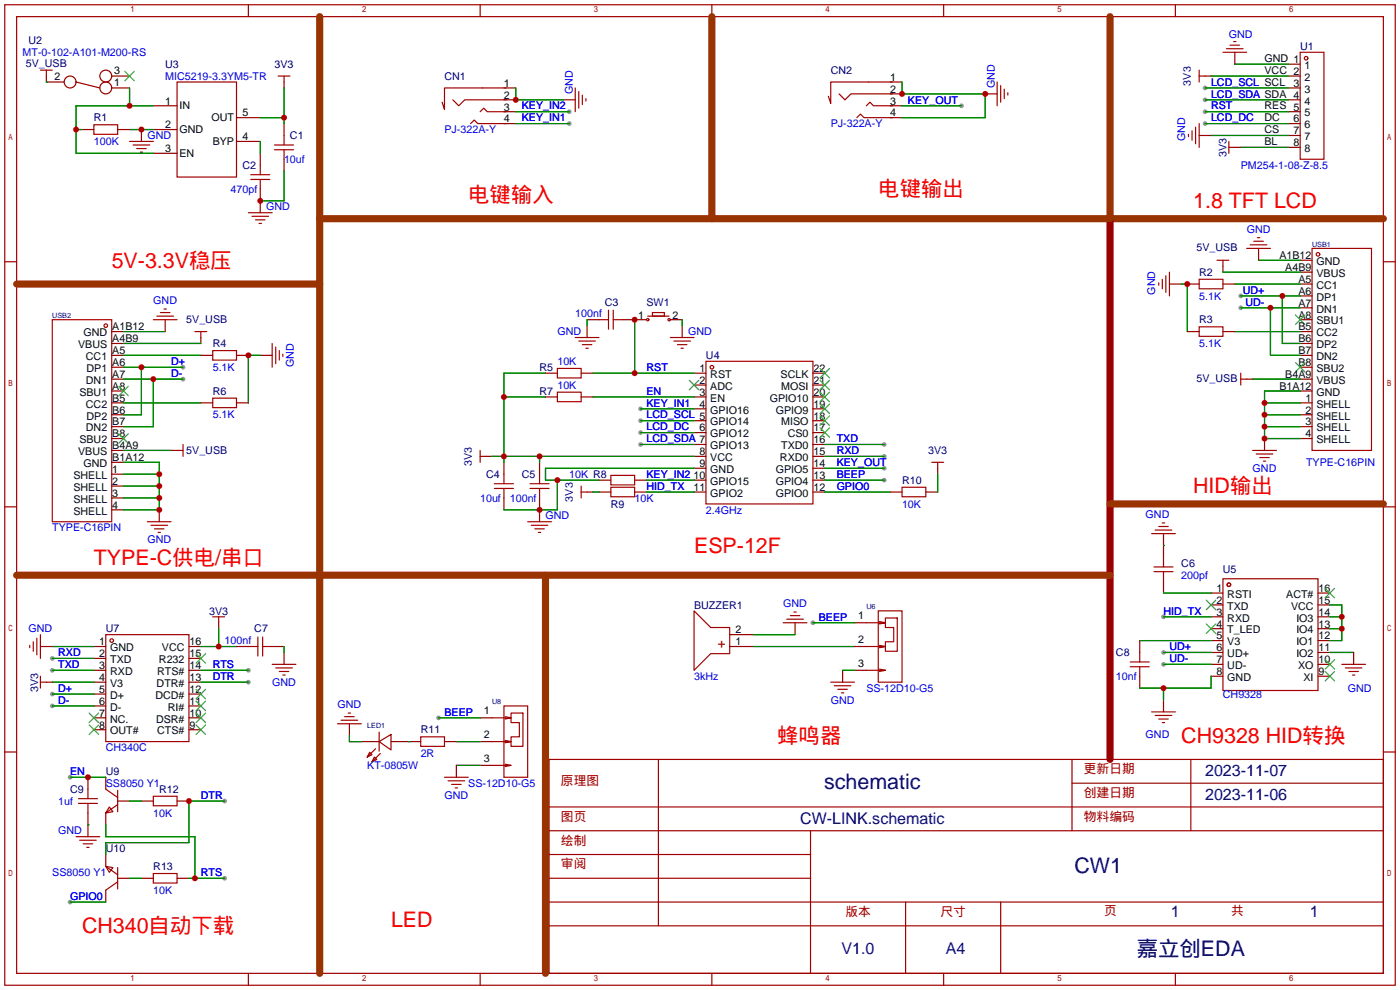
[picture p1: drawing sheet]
<svg xmlns="http://www.w3.org/2000/svg" width="299mm" height="212mm" viewBox="0 0 299 212" stroke-linecap="round" stroke-linejoin="round" font-family="sans-serif">
<g fill="#999">
<circle cx="136.9" cy="87.4" r=".51"/>
<circle cx="136.9" cy="89.9" r=".51"/>
<circle cx="136.9" cy="92.5" r=".51"/>
<circle cx="136.9" cy="95" r=".51"/>
<circle cx="189" cy="102.6" r=".51"/>
<circle cx="189" cy="97.5" r=".51"/>
<circle cx="189" cy="95" r=".51"/>
<circle cx="189" cy="100.1" r=".51"/>
<circle cx="39.1" cy="78.5" r=".51"/>
<circle cx="39.1" cy="81" r=".51"/>
<circle cx="11.2" cy="140.7" r=".51"/>
<circle cx="11.2" cy="143.3" r=".51"/>
<circle cx="11.2" cy="148.3" r=".51"/>
<circle cx="11.2" cy="150.9" r=".51"/>
<circle cx="53.1" cy="143.3" r=".51"/>
<circle cx="53.1" cy="145.8" r=".51"/>
<circle cx="48" cy="187.7" r=".51"/>
<circle cx="48" cy="171.2" r=".51"/>
<circle cx="15" cy="166.1" r=".51"/>
<circle cx="15" cy="192.8" r=".51"/>
<circle cx="257.6" cy="18.8" r=".51"/>
<circle cx="257.6" cy="21.3" r=".51"/>
<circle cx="257.6" cy="23.9" r=".51"/>
<circle cx="257.6" cy="26.4" r=".51"/>
<circle cx="248.7" cy="131.8" r=".51"/>
<circle cx="248.7" cy="139.4" r=".51"/>
<circle cx="248.7" cy="142" r=".51"/>
<circle cx="265.2" cy="63.2" r=".51"/>
<circle cx="265.2" cy="65.8" r=".51"/>
<circle cx="173.7" cy="133.1" r=".51"/>
<circle cx="93.7" cy="153.4" r=".51"/>
<circle cx="205.5" cy="22.6" r=".51"/>
<circle cx="121.7" cy="23.9" r=".51"/>
<circle cx="121.7" cy="26.4" r=".51"/>
</g>
<g fill="none" stroke="#a10000" stroke-width=".25">
<path d="M1 1h297.2v209.6h-297.2zM3.6 3.6h292.1v204.4h-292.1zM8.6 15h2.6M9.9 15v1.3M16.3 17.5l5 1.3M37.8 17.5h12.7v20.3h-12.7zM53.1 1v2.6M59.4 16.3h2.6M60.7 16.3v1.2M102.6 1v2.6M108.2 18.8h-13.2v4.6l-.5-1.6M122.9 18.8v5.1"/>
<path d="M123.7 19.6v3.5M152.1 1v2.6M190.8 17.5h-13.3v4.6l-.5-1.5M201.7 1v2.6M213.1 17.5v5.1M213.9 18.3v3.5M214.6 19.1v2M215.4 19.8v.5M251.2 1v2.6M256.3 16.3h1.3M256.3 15v2.5M261.4 11.2h5"/>
<path d="M262.1 10.4h3.6M262.9 9.7h2M263.7 8.9h.5M277.9 11.2h5.1v22.8h-5.1zM20.1 26.7h5v2h-5zM27.7 30.2h5.1M28.4 31h3.6M29.2 31.8h2M30 32.5h.5M53.6 38.4h4.1M53.6 37.3h4.1M55.6 35.3v2"/>
<path d="M55.6 38.4v2M58.7 31h4M58.7 32h4M60.7 29v2M60.7 32v2M96.8 21.3l1.2 1.3 1.3-1.3h8.9M100.6 26.4l.7-.7 .8 .7h6.1M102.6 23.9l.8-.8 .7 .8h4.1M124.5 20.3v2.1M125.2 21.1v.5M179.3 20.1l1.3 1.2 1.3-1.2h8.9M183.1 25.1l.8-.7 .8 .7h6.1"/>
<path d="M185.2 22.6l.7-.8 .8 .8h4.1M254 28.7v.5M254.8 27.9v2.1M255.5 27.2v3.5M256.3 26.4v5.1M262.6 30.2v2.6M262.6 31.5h1.3M1 55.9h2.6M53.1 45.5h5.1M53.8 46.2h3.6M54.6 47h2M55.4 47.8h.5"/>
<path d="M248.4 59.7v2M249.2 58.9v3.6M249.9 58.2v5M256.3 59.7h5.1v2h-5.1zM260.1 55.6h2.5M261.4 55.6v1.3M266.4 53.1h5.1M267.2 52.3h3.6M268 51.6h2M268.7 50.8h.5M280.4 53.1h12.7v43.2h-12.7zM295.7 55.9h2.5"/>
<path d="M11.2 68.3h12.7v43.2h-12.7zM32.8 68.3h5M33.5 67.6h3.6M34.3 66.8h2M35.1 66h.5M41.7 70.9h2.5M42.9 70.9v1.2M45.5 74.9h5v2.1h-5zM58.2 73.4v5.1M58.9 74.2v3.5M59.7 74.9v2.1M60.5 75.7v.5"/>
<path d="M119.1 78.7h5.1v2.1h-5.1zM122.9 72.1h5.1M123.7 72.9h3.6M124.5 73.7h2M125.2 74.4h.5M128 68.3h2M130 66.3v4.1M131.1 66.3v4.1M131.1 68.3h2M138.4 67.6h4.6M139.4 66.8h2.6v.8h-2.6zM143.3 72.1h5"/>
<path d="M144 72.9h3.6M144.8 73.7h2M145.5 74.4h.5M150.9 77.2h22.8v30.5h-22.8zM247.6 60.5v.5M256.3 69.8h5.1v2.1h-5.1zM265.2 79.8v2.5M37.8 96.3h1.3M39.1 95v2.5M45.5 85.1h5v2h-5zM102.6 96.3v2.5M102.6 97.5h1.3"/>
<path d="M119.1 83.8h5.1v2.1h-5.1zM199.1 98.8h2.6M200.4 98.8v1.3M265.2 81h1.2M267.7 96.3h5.1M268.5 97h3.5M269.2 97.8h2.1M270 98.6h.5M1 108.3h2.6M31.5 111.5h5.1M32.3 112.3h3.5M33 113h2.1"/>
<path d="M33.8 113.8h.5M105.7 104.4h4M105.7 103.4h4M107.7 101.3v2.1M107.7 104.4v2M112.8 111.5h5.1M113.3 104.4h4M113.3 103.4h4M113.5 112.3h3.6M114.3 113h2M115.1 113.8h.5M115.3 101.3v2.1"/>
<path d="M115.3 104.4v2M124.2 103.9v2.5M124.2 105.2h1.3M130.6 101.6h5v2h-5zM130.6 104.1h5v2.1h-5zM192.8 104.1h5.1v2.1h-5.1zM246.1 114h5.1M246.9 113.3h3.5M247.6 112.5h2.1M248.4 111.8h.5M248.7 119.1v2.1M295.7 108.3h2.5"/>
<path d="M6.3 137.9v.5M7.1 137.2v2M7.9 136.4v3.6M8.6 135.6v5.1M22.6 135.6h17.8v22.9h-17.8zM45.5 131.8h2.5M46.7 131.8v1.3M53.1 138.2h2M55.1 136.1v4.1M56.1 138.2h2.1M56.1 136.1v4.1M148.3 130.6l3.6 3.5h4.1v5.6h-4.1l-3.6 3.6z"/>
<path d="M167.4 133.1h5.1M168.1 132.3h3.6M168.9 131.6h2M169.7 130.8h.5M185.2 138.2h4l-1.2 .2M185.2 133.1h4l-1.2 .3M187.7 130.6h5.1v15.2h-5.1zM188 137.9l1.2 .3M188 132.8l1.2 .3M189.2 132.1h2.6v7.1h-2.6v-2h1.8v-3.1h-1.8zM243.6 139.4v2.1M246.6 122.2h4.1"/>
<path d="M246.6 121.2h4.1M248.7 122.2v2M261.4 123.7h20.3v23.9h-20.3zM8.6 144.5v2.6M8.6 145.8h1.3M58.2 142h5M58.9 142.7h3.6M59.7 143.5h2M60.5 144.3h.5M72.1 154.7h5.1M72.9 153.9h3.6M73.7 153.2h2"/>
<path d="M74.4 152.4h.5M81 158.5l2.6-1.5v3.3zM81 156.5v4M89.9 157.5h5.1v2h-5.1zM105.2 158.5h4l-1.3 .3M105.2 153.4h4l-1.3 .3M107.7 150.9h5.1v15.2h-5.1zM107.9 158.2l1.3 .3M107.9 153.2l1.3 .2M109.2 152.4h2.6v7.1h-2.6v-2h1.8v-3.1h-1.8zM177.5 145.8h5.1M178.3 146.6h3.6"/>
<path d="M179.1 147.3h2M179.8 148.1h.5M185.2 143.3h4l-1.2 .2M188 143l1.2 .3M241.6 142.5h4M241.6 141.5h4M243.6 142.5v2M246.1 152.1h5.1M246.9 152.9h3.5M247.6 153.7h2.1M248.4 154.4h.5M286.8 142h5"/>
<path d="M287.5 142.7h3.6M288.3 143.5h2M289.1 144.3h.5M1 160.7h2.6M16.3 178.8h5M16.8 171.7h4M16.8 170.7h4M17 179.6h3.6M18.8 168.7v2M18.8 171.7v2M22.6 168.7l2.5 1.7M23.4 172.5l.7 1-1.5 .2z"/>
<path d="M25.1 168.9v4.6M25.1 172l-2.5 1.7M32.8 170.2h5v2h-5zM79 160.8l.5 .5-1 .5zM80 161.8l.5 .5-1 .5zM80.3 160l-1.8 1.8M81.3 161l-1.8 1.8M95 166.1h5.1M95.8 166.9h3.5M96.5 167.6h2.1M97.3 168.4h.5M105.2 163.6h4l-1.3 .2"/>
<path d="M107.9 163.3l1.3 .3M117.3 162.3h178.4v45.7h-178.4zM117.3 177.5h178.4M117.3 172.5h178.4M140.7 162.3v35.6M173.2 177.5v30.5M229.1 162.3v15.2M229.1 167.4h66.6M254.5 162.3v15.2M295.7 160.7h2.5M17.8 180.3h2M18.5 181.1h.5"/>
<path d="M22.6 185.2l1.5 .2-.7 1zM22.6 185.2l2.5 1.7M25.1 185.4v4.6M25.1 188.5l-2.5 1.7M32.8 186.7h5v2h-5zM117.3 182.6h55.9M117.3 197.9h178.4M117.3 192.8h178.4M117.3 187.7h55.9M193.5 192.8v15.2M213.9 192.8v15.2M53.1 208v2.6"/>
<path d="M102.6 208v2.6M152.1 208v2.6M201.7 208v2.6M251.2 208v2.6"/>
<circle cx="279.1" cy="12.4" r=".38"/>
<circle cx="281.7" cy="54.4" r=".38"/>
<circle cx="22.6" cy="69.6" r=".38"/>
<circle cx="138.4" cy="68.3" r=".25"/>
<circle cx="143" cy="68.3" r=".25"/>
<circle cx="152.1" cy="78.5" r=".38"/>
<circle cx="23.9" cy="136.9" r=".38"/>
<circle cx="262.6" cy="125" r=".38"/>
</g>
<g fill="none" stroke="#870000" stroke-width=".25">
<path d="M9.9 16.3v1.2h3.8M23.9 16.3h3.8M23.9 18.8h3.8M60.7 17.5v1.3M107.7 18.8h2.5M190.2 17.5h2.6M257.6 16.3h1.2M263.9 11.2v2.5M275.3 13.7h2.6M275.3 16.3h2.6M275.3 18.8h2.6M17.5 27.7h2.6"/>
<path d="M25.1 27.7h2.6M30.2 27.7v2.5M32.8 22.6h5M32.8 27.7h5M32.8 32.8h5M50.5 30.2h5.1M50.5 25.1h5.1M55.6 32.8v2.5M60.7 26.4v2.6M60.7 34v2.6M107.7 21.3h2.5M107.7 23.9h2.5"/>
<path d="M107.7 26.4h2.5M120.4 21.3h2.5M190.2 22.6h2.6M190.2 25.1h2.6M190.2 20.1h2.6M210.6 20.1h2.5M256.3 29h2.5M263.9 31.5h1.3M275.3 21.3h2.6M275.3 23.9h2.6M275.3 26.4h2.6M275.3 29h2.6"/>
<path d="M275.3 31.5h2.6M55.6 40.4v5.1M261.4 56.9v1.3M269 53.1v2.5M277.9 55.6h2.5M277.9 58.2h2.5M23.9 70.9h2.5M23.9 73.4h2.5M23.9 75.9h2.5M23.9 78.5h2.5M35.3 68.3v2.6M42.9 75.9h2.6"/>
<path d="M42.9 72.1v1.3M50.5 75.9h2.6M55.6 75.9h2.6M116.6 79.8h2.5M124.2 79.8h2.5M125.5 68.3h2.5M125.5 69.6v2.5M133.1 68.3h5.1M143.3 68.3h2.5M145.8 69.6v2.5M148.3 79.8h2.6M173.7 79.8h2.6"/>
<path d="M249.9 60.7h2.6M253.7 70.9h2.6M253.7 60.7h2.6M261.4 70.9h2.5M261.4 60.7h2.5M277.9 68.3h2.5M277.9 70.9h2.5M277.9 73.4h2.5M277.9 75.9h2.5M277.9 78.5h2.5M277.9 60.7h2.5M277.9 63.2h2.5"/>
<path d="M277.9 65.8h2.5M23.9 81h2.5M23.9 83.6h2.5M23.9 86.1h2.5M23.9 88.6h2.5M23.9 91.2h2.5M23.9 93.7h2.5M23.9 96.3h2.5M23.9 98.8h2.5M36.6 96.3h1.2M42.9 86.1h2.6M50.5 86.1h2.6"/>
<path d="M103.9 97.5h1.3M107.7 98.8v2.5M115.3 98.8v2.5M116.6 84.8h2.5M124.2 84.8h2.5M148.3 82.3h2.6M148.3 84.8h2.6M148.3 87.4h2.6M148.3 89.9h2.6M148.3 92.5h2.6M148.3 95h2.6M148.3 97.5h2.6"/>
<path d="M173.7 82.3h2.6M173.7 84.8h2.6M173.7 87.4h2.6M173.7 89.9h2.6M173.7 92.5h2.6M173.7 95h2.6M173.7 97.5h2.6M266.4 81h1.3M270.3 93.7v2.6M277.9 81h2.5M277.9 83.6h2.5M277.9 86.1h2.5"/>
<path d="M277.9 88.6h2.5M277.9 91.2h2.5M277.9 93.7h2.5M23.9 101.3h2.5M23.9 103.9h2.5M23.9 106.4h2.5M23.9 109h2.5M34 109v2.5M107.7 106.4v2.6M115.3 106.4v5.1M125.5 105.2h1.2M128 102.6h2.6"/>
<path d="M128 105.2h2.6M135.6 102.6h2.6M135.6 105.2h2.6M148.3 100.1h2.6M148.3 102.6h2.6M148.3 105.2h2.6M173.7 100.1h2.6M173.7 102.6h2.6M173.7 105.2h2.6M190.2 105.2h2.6M197.9 105.2h2.5M200.4 100.1v1.2"/>
<path d="M248.7 114v5.1M8.6 138.2h2.6M20.1 138.2h2.5M40.4 138.2h2.5M46.7 133.1v1.3M50.5 138.2h2.6M58.2 138.2h2.5M60.7 139.4v2.6M156 138.2h5M156 135.6h5M169.9 133.1v2.5M182.6 138.2h2.6"/>
<path d="M182.6 133.1h2.6M243.6 136.9v2.5M248.7 124.2v2.5M258.8 126.7h2.6M258.8 129.3h2.6M258.8 131.8h2.6M258.8 134.4h2.6M258.8 136.9h2.6M258.8 139.4h2.6M281.7 126.7h2.5M281.7 129.3h2.5M281.7 131.8h2.5"/>
<path d="M281.7 134.4h2.5M281.7 136.9h2.5M281.7 139.4h2.5M289.3 139.4v2.6M9.9 145.8h1.3M20.1 140.7h2.5M20.1 143.3h2.5M20.1 145.8h2.5M20.1 148.3h2.5M20.1 150.9h2.5M20.1 153.4h2.5M20.1 156h2.5"/>
<path d="M40.4 140.7h2.5M40.4 143.3h2.5M40.4 145.8h2.5M40.4 148.3h2.5M40.4 150.9h2.5M40.4 153.4h2.5M40.4 156h2.5M74.7 154.7v2.5M77.2 158.5h3.8M83.6 158.5h6.3M95 158.5h2.5M102.6 153.4h2.6"/>
<path d="M102.6 158.5h2.6M180.1 143.3v2.5M182.6 143.3h2.6M243.6 144.5v2.6M248.7 149.6v2.5M258.8 142h2.6M258.8 144.5h2.6M281.7 142h2.5M281.7 144.5h2.5M18.8 166.1v2.6M18.8 173.7v5.1M22.6 166.1v2.6"/>
<path d="M22.6 173.7v2.6M25.1 171.2h2.6M30.2 171.2h2.6M37.8 171.2h2.6M97.5 163.6v2.5M102.6 163.6h2.6M22.6 182.6v2.6M22.6 190.2v2.6M25.1 187.7h2.6M30.2 187.7h2.6M37.8 187.7h2.6"/>
<circle cx="15" cy="17.5" r="1.27"/>
<circle cx="22.6" cy="18.8" r="1.27"/>
<circle cx="22.6" cy="16.3" r="1.27"/>
</g>
<g fill="none" stroke="#3c3" stroke-width=".25">
<path d="M26.7 15.2l2 2.1M28.7 15.2l-2 2.1M175.3 78.7l2 2.1M177.3 78.7l-2 2.1M276.9 67.3l2 2M276.9 77.5l2 2M278.9 67.3l-2 2M278.9 77.5l-2 2M25.4 82.5l2 2.1M25.4 92.7l2 2M27.4 82.5l-2 2.1M27.4 92.7l-2 2"/>
<path d="M147.3 81.3l2.1 2M149.4 81.3l-2.1 2M175.3 91.4l2 2.1M175.3 88.9l2 2M175.3 86.4l2 2M175.3 83.8l2 2.1M175.3 81.3l2 2M177.3 91.4l-2 2.1M177.3 88.9l-2 2M177.3 86.4l-2 2M177.3 83.8l-2 2.1M177.3 81.3l-2 2"/>
<path d="M41.9 139.7l2 2M43.9 139.7l-2 2M257.8 128.3l2 2M257.8 133.4l2 2M259.8 128.3l-2 2M259.8 133.4l-2 2M283.2 125.7l2 2.1M285.2 125.7l-2 2.1M19 152.4l2.1 2M19 154.9l2.1 2.1M21.1 152.4l-2.1 2M21.1 154.9l-2.1 2.1"/>
<path d="M41.9 154.9l2 2.1M41.9 152.4l2 2M41.9 149.9l2 2M41.9 147.3l2 2.1M43.9 154.9l-2 2.1M43.9 152.4l-2 2M43.9 149.9l-2 2M43.9 147.3l-2 2.1M283.2 143.5l2 2M283.2 141l2 2M285.2 143.5l-2 2M285.2 141l-2 2"/>
</g>
<g fill="none" stroke="#008700" stroke-width=".25">
<path d="M9.9 17.5h.1M27.7 18.8v3.8M60.7 18.8v7.6M110.2 18.8v2.5h10.2M192.8 17.5v2.6h17.8v5h-17.8M257.6 18.8h17.7M258.8 16.3h16.5M263.9 13.7h11.4M16.3 27.7h1.2M27.7 27.7h5.1M32.8 22.6h-16.5v10.2h16.5M55.6 25.1h5.1"/>
<path d="M55.6 30.2v2.6M60.7 36.6v6.3h-5.1M110.2 23.9h11.5M110.2 26.4h11.5M192.8 22.6h12.7M257.6 21.3h17.7M257.6 23.9h17.7M257.6 26.4h17.7M258.8 29h16.5M265.2 31.5h10.1M261.4 58.2h16.5M269 55.6h8.9"/>
<path d="M26.4 70.9h8.9M26.4 73.4h16.5M26.4 75.9h16.5M26.4 78.5h12.7M30.2 78.5v10.1h-3.8M55.6 75.9h-2.5v10.2M116.6 79.8h-8.9v19M125.5 68.3v1.3M126.7 79.8h21.6M135.6 68.3v11.5M145.8 68.3v1.3M252.5 60.7h1.2v10.2"/>
<path d="M263.9 70.9h14M263.9 60.7h14M265.2 63.2h12.7M265.2 65.8h12.7M271.5 65.8v10.1h6.4M274.1 63.2v10.2h3.8M26.4 98.8h7.6v10.2h-7.6M26.4 96.3h10.2M26.4 81h12.7M26.4 86.1h16.5M32.8 81v10.2h-6.4M105.2 97.5h43.1"/>
<path d="M107.7 84.8h8.9M115.3 97.5v1.3M126.7 84.8h21.6M136.9 87.4h11.4M136.9 89.9h11.4M136.9 92.5h11.4M136.9 95h11.4M176.3 97.5h12.7M176.3 95h12.7M267.7 81h10.2M270.3 88.6h7.6M270.3 91.2h7.6"/>
<path d="M270.3 86.1h7.6M277.9 83.6h-7.6v10.1h7.6M26.4 106.4h7.6M26.4 101.3h7.6M26.4 103.9h7.6M119.1 102.6v6.4h-11.4M126.7 105.2h1.3M138.2 102.6h10.1M138.2 105.2h10.1M148.3 100.1h-31.7v2.5h11.4M176.3 102.6h12.7M176.3 105.2h13.9"/>
<path d="M176.3 100.1h12.7M200.4 101.3v3.9M248.7 116.6h.1M11.2 138.2h8.9M42.9 138.2h7.6M46.7 134.4v3.8M60.7 138.2v1.2M161 138.2h21.6M161 135.6h8.9M173.7 133.1h8.9M243.6 136.9h15.2M248.7 126.7h10.1"/>
<path d="M248.7 131.8h10.1M248.7 139.4h10.1M284.2 131.8h2.6M284.2 129.3h2.6v7.6h-2.6M284.2 139.4h5.1M284.2 134.4h2.6M11.2 140.7h8.9M11.2 143.3h8.9M11.2 145.8h8.9M11.2 148.3h8.9M11.2 150.9h8.9M42.9 143.3h10.2"/>
<path d="M42.9 145.8h10.2M74.7 157.2v1.3h2.5M87.4 158.5h.1M93.7 153.4h8.9M97.5 158.5h5.1M180.1 143.3h2.5M248.7 142h10.1M248.7 147.1v2.5M258.8 144.5v2.6h-15.2M15 166.1h7.6M18.8 176.3h.1M22.6 176.3v2.5h19.1v8.9"/>
<path d="M27.7 171.2h2.5M48 171.2h-7.6v8.9h-17.8v2.5M97.5 163.6h5.1M15 192.8h7.6M27.7 187.7h2.5M40.4 187.7h7.6"/>
</g>
<path d="M68.3 3.6v204.4M152.1 3.6v43.1M237.2 3.6v43.1h58.5M68.3 46.7h168.9M3.6 60.7h64.7M237.2 107.7h58.5M3.6 122.9h233.6M116.6 122.9v85.1" fill="none" stroke="#930" stroke-width="1.5"/>
<path d="M237.2 46.7v115.6" fill="none" stroke="#900" stroke-width="1.5"/>
<g fill="#c00">
<circle cx="115.3" cy="97.5" r=".63"/>
<circle cx="107.7" cy="97.5" r=".63"/>
<circle cx="107.7" cy="84.8" r=".63"/>
<circle cx="135.6" cy="79.8" r=".63"/>
<circle cx="135.6" cy="68.3" r=".63"/>
<circle cx="119.1" cy="102.6" r=".63"/>
<circle cx="115.3" cy="109" r=".63"/>
<circle cx="30.2" cy="27.7" r=".63"/>
<circle cx="60.7" cy="25.1" r=".63"/>
<circle cx="55.6" cy="42.9" r=".63"/>
<circle cx="34" cy="109" r=".63"/>
<circle cx="34" cy="106.4" r=".63"/>
<circle cx="34" cy="103.9" r=".63"/>
<circle cx="34" cy="101.3" r=".63"/>
<circle cx="53.1" cy="75.9" r=".63"/>
<circle cx="30.2" cy="78.5" r=".63"/>
<circle cx="32.8" cy="81" r=".63"/>
<circle cx="46.7" cy="138.2" r=".63"/>
<circle cx="41.7" cy="187.7" r=".63"/>
<circle cx="40.4" cy="171.2" r=".63"/>
<circle cx="18.8" cy="166.1" r=".63"/>
<circle cx="248.7" cy="147.1" r=".63"/>
<circle cx="286.8" cy="131.8" r=".63"/>
<circle cx="286.8" cy="134.4" r=".63"/>
<circle cx="270.3" cy="93.7" r=".63"/>
<circle cx="270.3" cy="91.2" r=".63"/>
<circle cx="270.3" cy="88.6" r=".63"/>
<circle cx="270.3" cy="86.1" r=".63"/>
<circle cx="253.7" cy="60.7" r=".63"/>
<circle cx="274.1" cy="63.2" r=".63"/>
<circle cx="271.5" cy="65.8" r=".63"/>
<circle cx="27.7" cy="22.6" r=".63"/>
<circle cx="16.3" cy="27.7" r=".63"/>
<circle cx="110.2" cy="21.3" r=".63"/>
<circle cx="210.6" cy="20.1" r=".63"/>
<circle cx="192.8" cy="20.1" r=".63"/>
</g>
<g font-size="4.6" fill="#f00">
<text x="187.7" y="42">电键输出</text>
<text x="100.1" y="43.2">电键输入</text>
<text x="255" y="44.5">1.8 TFT LCD</text>
<text x="23.9" y="57.2">5V-3.3V稳压</text>
<text x="255" y="105.5">HID输出</text>
<text x="148.3" y="118.2">ESP-12F</text>
<text x="20.1" y="120.7">TYPE-C供电/串口</text>
<text x="166.1" y="158.8">蜂鸣器</text>
<text x="252.5" y="158.8">CH9328 HID转换</text>
<text x="17.5" y="199.4">CH340自动下载</text>
<text x="83.6" y="198.2">LED</text>
</g>
<g font-size="4.6" fill="#000080">
<text x="176.1" y="168.7">schematic</text>
<text x="229.6" y="186.5">CW1</text>
<text x="242.9" y="204.3">嘉立创EDA</text>
</g>
<g font-size="3.4" fill="#000080">
<text x="257.6" y="165.8">2023-11-07</text>
<text x="257.6" y="170.9">2023-11-06</text>
<text x="171" y="176">CW-LINK.schematic</text>
<text x="250.3" y="196.1">1</text>
<text x="280" y="196.1">1</text>
<text x="179.9" y="203.9">V1.0</text>
<text x="202.1" y="203.9">A4</text>
</g>
<text font-size="2.9" fill="#a00000" x="153.4" y="138.6">+</text>
<g font-size="2.7" fill="#a00000">
<text x="119.9" y="167.8">原理图</text>
<text x="231.6" y="165.3">更新日期</text>
<text x="231.6" y="170.3">创建日期</text>
<text x="119.9" y="175.4">图页</text>
<text x="231.6" y="175.4">物料编码</text>
<text x="119.9" y="185.6">审阅</text>
<text x="119.9" y="180.5">绘制</text>
<text x="180.7" y="195.7">版本</text>
<text x="201" y="195.7">尺寸</text>
<text x="236" y="195.5">页</text>
<text x="263.1" y="195.5">共</text>
</g>
<g font-size="2.3" fill="#00f">
<text x="4.8" y="12">MT-0-102-A101-M200-RS</text>
<text x="262.6" y="8.2">GND</text>
<text x="35.3" y="17">MIC5219-3.3YM5-TR</text>
<text x="111.5" y="23.4">KEY_IN2</text>
<text x="122.5" y="20.1" transform="rotate(-90 122.5 20.1)">GND</text>
<text x="194.1" y="22.1">KEY_OUT</text>
<text x="212.6" y="18.8" transform="rotate(-90 212.6 18.8)">GND</text>
<text x="258.8" y="18.3">LCD_SCL SCL</text>
<text x="258.8" y="20.9">LCD_SDA SDA 4</text>
<text x="258.8" y="23.4">RST</text>
<text x="31.5" y="29.7">GND</text>
<text x="95" y="28.5">PJ-322A-Y</text>
<text x="111.5" y="25.9">KEY_IN1</text>
<text x="177.5" y="27.2">PJ-322A-Y</text>
<text x="258.8" y="25.9">LCD_DC</text>
<text x="20.1" y="31">100K</text>
<text x="60.7" y="34.8">10uf</text>
<text x="253.3" y="30.2" transform="rotate(-90 253.3 30.2)">GND</text>
<text x="49.3" y="41.2">470pf</text>
<text x="265.2" y="36.1">PM254-1-08-Z-8.5</text>
<text x="56.9" y="45">GND</text>
<text x="266.4" y="49.8">GND</text>
<text x="32.8" y="65.1">GND</text>
<text x="246.9" y="63" transform="rotate(-90 246.9 63)">GND</text>
<text x="256.3" y="64">5.1K</text>
<text x="265.6" y="62.8">UD+</text>
<text x="266.2" y="65.3">UD-</text>
<text x="119.1" y="71.7">GND</text>
<text x="122.9" y="67.8">100nf</text>
<text x="147.1" y="71.7">GND</text>
<text x="256.3" y="74.2">5.1K</text>
<text x="36.6" y="78">D+</text>
<text x="36.6" y="80.5">D-</text>
<text x="45.5" y="79.3">5.1K</text>
<text x="62.8" y="78.5" transform="rotate(-90 62.8 78.5)">GND</text>
<text x="119.1" y="78">10K</text>
<text x="119.1" y="83.1">10K</text>
<text x="138.2" y="79.3">RST</text>
<text x="45.5" y="89.4">5.1K</text>
<text x="138.2" y="84.4">EN</text>
<text x="138.2" y="86.9">KEY_IN1</text>
<text x="138.2" y="89.4">LCD_SCL 5</text>
<text x="138.2" y="92">LCD_DC</text>
<text x="138.2" y="94.5">LCD_SDA 7</text>
<text x="178.8" y="94.5">TXD</text>
<text x="178.8" y="97.1">RXD</text>
<text x="178.8" y="99.6">KEY_OUT</text>
<text x="267.7" y="100.9">GND</text>
<text x="279.1" y="99.6">TYPE-C16PIN</text>
<text x="102.6" y="107.2">10uf</text>
<text x="109" y="107.2">100nf</text>
<text x="121.7" y="102.1">10K R8</text>
<text x="135.6" y="107.2">10K</text>
<text x="138.2" y="102.1">KEY_IN2</text>
<text x="138.2" y="104.7">HID_TX</text>
<text x="178.8" y="102.1">BEEP</text>
<text x="178.8" y="104.7">GPIO0</text>
<text x="11.2" y="113.6">TYPE-C16PIN</text>
<text x="116.6" y="111">GND</text>
<text x="150.9" y="109.8">2.4GHz</text>
<text x="192.8" y="108.5">10K</text>
<text x="244.9" y="110.8">GND</text>
<text x="31.5" y="116.1">GND</text>
<text x="252.5" y="123.7">200pf</text>
<text x="167.4" y="129.8">GND</text>
<text x="248.7" y="131.3">HID_TX</text>
<text x="6.1" y="135.2">GND</text>
<text x="48" y="137.7">100nf</text>
<text x="175" y="132.6">BEEP</text>
<text x="12.4" y="140.2">RXD</text>
<text x="12.4" y="142.8">TXD</text>
<text x="45.5" y="142.8">RTS</text>
<text x="249.9" y="139">UD+</text>
<text x="249.9" y="141.5">UD-</text>
<text x="12.4" y="147.9">D+</text>
<text x="45.5" y="145.3">DTR</text>
<text x="58.2" y="146.6">GND</text>
<text x="148.3" y="145.3">3kHz</text>
<text x="185.2" y="147.9">SS-12D10-G5</text>
<text x="238.5" y="145.3">10nf</text>
<text x="261.4" y="149.1">CH9328</text>
<text x="288" y="147.9">GND</text>
<text x="12.4" y="150.4">D-</text>
<text x="72.1" y="151.4">GND</text>
<text x="95" y="152.9">BEEP</text>
<text x="177.5" y="150.4">GND</text>
<text x="22.6" y="160.6">CH340C</text>
<text x="89.9" y="161.8">2R</text>
<text x="244.9" y="157.8">GND</text>
<text x="15" y="165.6">EN</text>
<text x="78.5" y="164.4">KT-0805W</text>
<text x="12.4" y="172">1uf</text>
<text x="22.6" y="168.2">SS8050 Y1</text>
<text x="42.9" y="170.7">DTR</text>
<text x="95" y="170.7">GND</text>
<text x="100.1" y="168.2">SS-12D10-G5</text>
<text x="12.4" y="178.3">GND</text>
<text x="32.8" y="174.5">10K</text>
<text x="11.2" y="187.2">SS8050 Y1</text>
<text x="32.8" y="191">10K</text>
<text x="42.9" y="187.2">RTS</text>
<text x="15" y="192.3">GPIO0</text>
</g>
<g font-size="2.3" fill="#000080">
<text x="6.1" y="9.4">U2</text>
<text x="277.9" y="10.7">U1</text>
<text x="5.5" y="14.4">5V_USB</text>
<text x="35.3" y="14.5">U3</text>
<text x="58.7" y="14.5">3V3</text>
<text x="95" y="17">CN1</text>
<text x="177.5" y="15.8">CN2</text>
<text x="254.5" y="18.3" transform="rotate(-90 254.5 18.3)">3V3</text>
<text x="20.1" y="25.9">R1</text>
<text x="62" y="29.7">C1</text>
<text x="262.2" y="33.5" transform="rotate(-90 262.2 33.5)">3V3</text>
<text x="51.8" y="36.1">C2</text>
<text x="255.7" y="53.7">5V_USB</text>
<text x="256.3" y="59">R2</text>
<text x="129.3" y="65.3">C3</text>
<text x="138.2" y="65.3">SW1</text>
<text x="39.8" y="69">5V_USB</text>
<text x="256.3" y="69.1">R3</text>
<text x="45.5" y="74.2">R4</text>
<text x="150.9" y="76.7">U4</text>
<text x="115.3" y="79.3">R5</text>
<text x="255.7" y="81.7">5V_USB</text>
<text x="45.5" y="84.4">R6</text>
<text x="115.3" y="84.4">R7</text>
<text x="39.8" y="96.9">5V_USB</text>
<text x="100.9" y="99.6" transform="rotate(-90 100.9 99.6)">3V3</text>
<text x="198.4" y="97.1">3V3</text>
<text x="103.9" y="102.1">C4</text>
<text x="111.5" y="102.1">C5</text>
<text x="122.5" y="107.2" transform="rotate(-90 122.5 107.2)">3V3</text>
<text x="192.8" y="103.4">R10</text>
<text x="130.6" y="108.5">R9</text>
<text x="252.5" y="121.2">C6</text>
<text x="261.4" y="122.5">U5</text>
<text x="44.7" y="131.3">3V3</text>
<text x="148.3" y="130.1">BUZZER1</text>
<text x="22.6" y="135.2">U7</text>
<text x="54.4" y="135.2">C7</text>
<text x="238.5" y="140.2">C8</text>
<text x="8.2" y="147.8" transform="rotate(-90 8.2 147.8)">3V3</text>
<text x="89.9" y="156.7">R11</text>
<text x="22.6" y="165.6">U9</text>
<text x="15" y="169.4">C9</text>
<text x="34" y="169.4">R12</text>
<text x="22.6" y="182.1">U10</text>
<text x="32.8" y="186">R13</text>
</g>
<g font-size="2.3">
<text x="11.7" y="17.2">2</text>
<text x="24.4" y="15.9">3</text>
<text x="190.2" y="17.3">1</text>
<text x="270.3" y="13.2">GND 1</text>
<text x="270.3" y="15.8">VCC 2</text>
<text x="278.8" y="14.7">1</text>
<text x="278.8" y="17.3">2</text>
<text x="24.4" y="18.4">1</text>
<text x="35.3" y="22.4">1</text>
<text x="38.4" y="23.4">IN</text>
<text x="107.7" y="18.5">1</text>
<text x="107.7" y="21.1">2</text>
<text x="107.7" y="23.6">3</text>
<text x="190.2" y="19.8">2</text>
<text x="190.2" y="22.4">3</text>
<text x="270.3" y="23.4">RES 5</text>
<text x="276.5" y="18.5">3</text>
<text x="278.8" y="19.8">3</text>
<text x="278.8" y="22.4">4</text>
<text x="35.3" y="27.4">2</text>
<text x="38.4" y="28.5">GND</text>
<text x="45.2" y="25.9">OUT</text>
<text x="51.8" y="30">4</text>
<text x="51.8" y="24.9">5</text>
<text x="107.7" y="26.2">4</text>
<text x="190.2" y="24.9">4</text>
<text x="270.3" y="25.9">DC</text>
<text x="270.3" y="28.5">CS</text>
<text x="276.5" y="26.2">6</text>
<text x="276.5" y="28.7">7</text>
<text x="278.8" y="24.9">5</text>
<text x="278.8" y="27.4">6</text>
<text x="278.8" y="30">7</text>
<text x="35.3" y="32.5">3</text>
<text x="38.4" y="33.5">EN</text>
<text x="45.5" y="31">BYP</text>
<text x="270.3" y="31">BL</text>
<text x="276.5" y="31.2">8</text>
<text x="278.8" y="32.5">8</text>
<text x="273.4" y="55.4">A1B12</text>
<text x="274.7" y="57.9">A4B9</text>
<text x="281.4" y="56.6">GND</text>
<text x="281.4" y="59.2">VBUS</text>
<text x="277.5" y="60.5">A5</text>
<text x="277.5" y="63">A6</text>
<text x="277.5" y="65.5">A7</text>
<text x="281.4" y="61.7">CC1</text>
<text x="281.4" y="64.3">DP1</text>
<text x="17.9" y="71.9">GND</text>
<text x="24" y="70.6">A1B12</text>
<text x="136.4" y="68.1">1</text>
<text x="143.8" y="68.1">2</text>
<text x="277.5" y="68.1">A8</text>
<text x="277.5" y="70.6">B5</text>
<text x="281.4" y="66.8">DN1</text>
<text x="281.4" y="69.3">SBU1</text>
<text x="281.4" y="71.9">CC2</text>
<text x="16.7" y="74.4">VBUS</text>
<text x="18.4" y="77">CC1</text>
<text x="24" y="73.2">A4B9</text>
<text x="24" y="75.7">A5</text>
<text x="277.5" y="73.2">B6</text>
<text x="277.5" y="75.7">B7</text>
<text x="281.4" y="74.4">DP2</text>
<text x="281.4" y="77">DN2</text>
<text x="18.4" y="82">DN1</text>
<text x="18.5" y="79.5">DP1</text>
<text x="24" y="78.2">A6</text>
<text x="24" y="80.8">A7</text>
<text x="24" y="83.3">A8</text>
<text x="149.5" y="79.5">1</text>
<text x="149.5" y="82">2</text>
<text x="151.8" y="80.8">RST</text>
<text x="151.8" y="83.3">ADC</text>
<text x="166.8" y="80.8">SCLK</text>
<text x="166.9" y="83.3">MOSI</text>
<text x="173.9" y="82">21</text>
<text x="173.9" y="79.5">22</text>
<text x="273.4" y="83.3">B1A12</text>
<text x="274.7" y="80.8">B4A9</text>
<text x="277.5" y="78.2">B8</text>
<text x="281.4" y="79.5">SBU2</text>
<text x="281.4" y="82">VBUS</text>
<text x="17" y="84.6">SBU1</text>
<text x="18.4" y="87.1">CC2</text>
<text x="18.5" y="89.7">DP2</text>
<text x="24" y="85.9">B5</text>
<text x="24" y="88.4">B6</text>
<text x="149.5" y="84.6">3</text>
<text x="149.5" y="87.1">4</text>
<text x="151.8" y="85.9">EN</text>
<text x="151.8" y="88.4">GPIO16</text>
<text x="164.5" y="85.9">GPIO10</text>
<text x="165.8" y="88.4">GPIO9</text>
<text x="173.9" y="89.7">18</text>
<text x="173.9" y="87.1">19</text>
<text x="173.9" y="84.6">20</text>
<text x="279" y="85.9">1</text>
<text x="279" y="88.4">2</text>
<text x="281.4" y="84.6">GND</text>
<text x="281.4" y="87.1">SHELL</text>
<text x="281.4" y="89.7">SHELL</text>
<text x="17" y="94.7">SBU2</text>
<text x="18.4" y="92.2">DN2</text>
<text x="24" y="90.9">B7</text>
<text x="24" y="93.5">B8</text>
<text x="149.5" y="92.2">6</text>
<text x="151.8" y="90.9">GPIO14</text>
<text x="151.8" y="93.5">GPIO12</text>
<text x="166.9" y="90.9">MISO</text>
<text x="168.3" y="93.5">CS0</text>
<text x="173.9" y="94.7">16</text>
<text x="173.9" y="92.2">17</text>
<text x="279" y="90.9">3</text>
<text x="279" y="93.5">4</text>
<text x="281.4" y="92.2">SHELL</text>
<text x="281.4" y="94.7">SHELL</text>
<text x="16.7" y="97.3">VBUS</text>
<text x="17.9" y="99.8">GND</text>
<text x="24" y="96">B4A9</text>
<text x="24" y="98.6">B1A12</text>
<text x="24" y="101.1">1</text>
<text x="149.5" y="97.3">8</text>
<text x="149.5" y="99.8">9</text>
<text x="151.8" y="96">GPIO13</text>
<text x="151.8" y="98.6">VCC</text>
<text x="151.8" y="101.1">GND</text>
<text x="165.8" y="101.1">GPIO5</text>
<text x="166.7" y="98.6">RXD0</text>
<text x="166.9" y="96">TXD0</text>
<text x="173.9" y="99.8">14</text>
<text x="173.9" y="97.3">15</text>
<text x="15.7" y="102.4">SHELL</text>
<text x="15.7" y="104.9">SHELL</text>
<text x="15.7" y="107.4">SHELL</text>
<text x="24" y="103.6">2</text>
<text x="24" y="106.2">3</text>
<text x="148.2" y="102.4">10</text>
<text x="148.2" y="104.9">11</text>
<text x="151.8" y="103.6">GPIO15</text>
<text x="151.8" y="106.2">GPIO2</text>
<text x="165.8" y="106.2">GPIO0</text>
<text x="165.8" y="103.6">GPIO4</text>
<text x="173.9" y="104.9">12</text>
<text x="173.9" y="102.4">13</text>
<text x="15.7" y="110">SHELL</text>
<text x="24" y="108.7">4</text>
<text x="260" y="126.5">1</text>
<text x="260" y="129">2</text>
<text x="260" y="131.6">3</text>
<text x="262.3" y="127.8">RSTI</text>
<text x="262.3" y="130.3">TXD</text>
<text x="274.9" y="127.8">ACT#</text>
<text x="275.9" y="130.3">VCC</text>
<text x="281.8" y="131.6">14</text>
<text x="281.8" y="129">15</text>
<text x="281.8" y="126.5">16</text>
<text x="21.2" y="137.9">1</text>
<text x="40.5" y="137.9">16</text>
<text x="157.2" y="137.9">1</text>
<text x="157.2" y="135.4">2</text>
<text x="183.4" y="137.4">2</text>
<text x="183.4" y="132.4">1</text>
<text x="260" y="134.1">4</text>
<text x="260" y="136.7">5</text>
<text x="262.3" y="132.8">RXD</text>
<text x="262.3" y="135.4">T_LED</text>
<text x="262.3" y="137.9">V3</text>
<text x="277.1" y="137.9">IO1</text>
<text x="277.1" y="135.4">IO4</text>
<text x="277.1" y="132.8">IO3</text>
<text x="281.8" y="136.7">12</text>
<text x="281.8" y="134.1">13</text>
<text x="21.2" y="140.5">2</text>
<text x="21.2" y="143">3</text>
<text x="23.5" y="139.2">GND</text>
<text x="23.5" y="141.7">TXD</text>
<text x="34" y="141.7">R232</text>
<text x="34.6" y="139.2">VCC</text>
<text x="40.5" y="143">14</text>
<text x="40.5" y="140.5">15</text>
<text x="183.4" y="142.5">3</text>
<text x="260" y="139.2">6</text>
<text x="260" y="141.7">7</text>
<text x="262.3" y="140.5">UD+</text>
<text x="262.3" y="143">UD-</text>
<text x="277.1" y="140.5">IO2</text>
<text x="277.4" y="143">XO</text>
<text x="281.8" y="141.7">10</text>
<text x="281.8" y="139.2">11</text>
<text x="21.2" y="145.5">4</text>
<text x="21.2" y="148.1">5</text>
<text x="23.5" y="144.3">RXD</text>
<text x="23.5" y="146.8">V3</text>
<text x="23.5" y="149.4">D+</text>
<text x="33.2" y="149.4">DCD#</text>
<text x="33.5" y="146.8">DTR#</text>
<text x="33.6" y="144.3">RTS#</text>
<text x="40.5" y="148.1">12</text>
<text x="40.5" y="145.5">13</text>
<text x="260" y="144.3">8</text>
<text x="262.3" y="145.5">GND</text>
<text x="278.6" y="145.5">XI</text>
<text x="281.8" y="144.3">9</text>
<text x="21.2" y="150.6">6</text>
<text x="21.2" y="153.2">7</text>
<text x="21.2" y="155.7">8</text>
<text x="23.5" y="151.9">D-</text>
<text x="23.5" y="154.4">NC.</text>
<text x="33.3" y="154.4">DSR#</text>
<text x="35.9" y="151.9">RI#</text>
<text x="40.5" y="155.7">9</text>
<text x="40.5" y="153.2">10</text>
<text x="40.5" y="150.6">11</text>
<text x="103.4" y="152.7">1</text>
<text x="23.5" y="157">OUT#</text>
<text x="33.6" y="157">CTS#</text>
<text x="103.4" y="157.8">2</text>
<text x="103.4" y="162.8">3</text>
</g>
<g font-size="1.5" fill="#000080">
<text x="280.4" y="52.8">USB1</text>
<text x="11.2" y="68">USB2</text>
<text x="185.2" y="130.2">U6</text>
<text x="78.5" y="155.6">LED1</text>
<text x="105.2" y="150.6">U8</text>
</g>
</svg>
